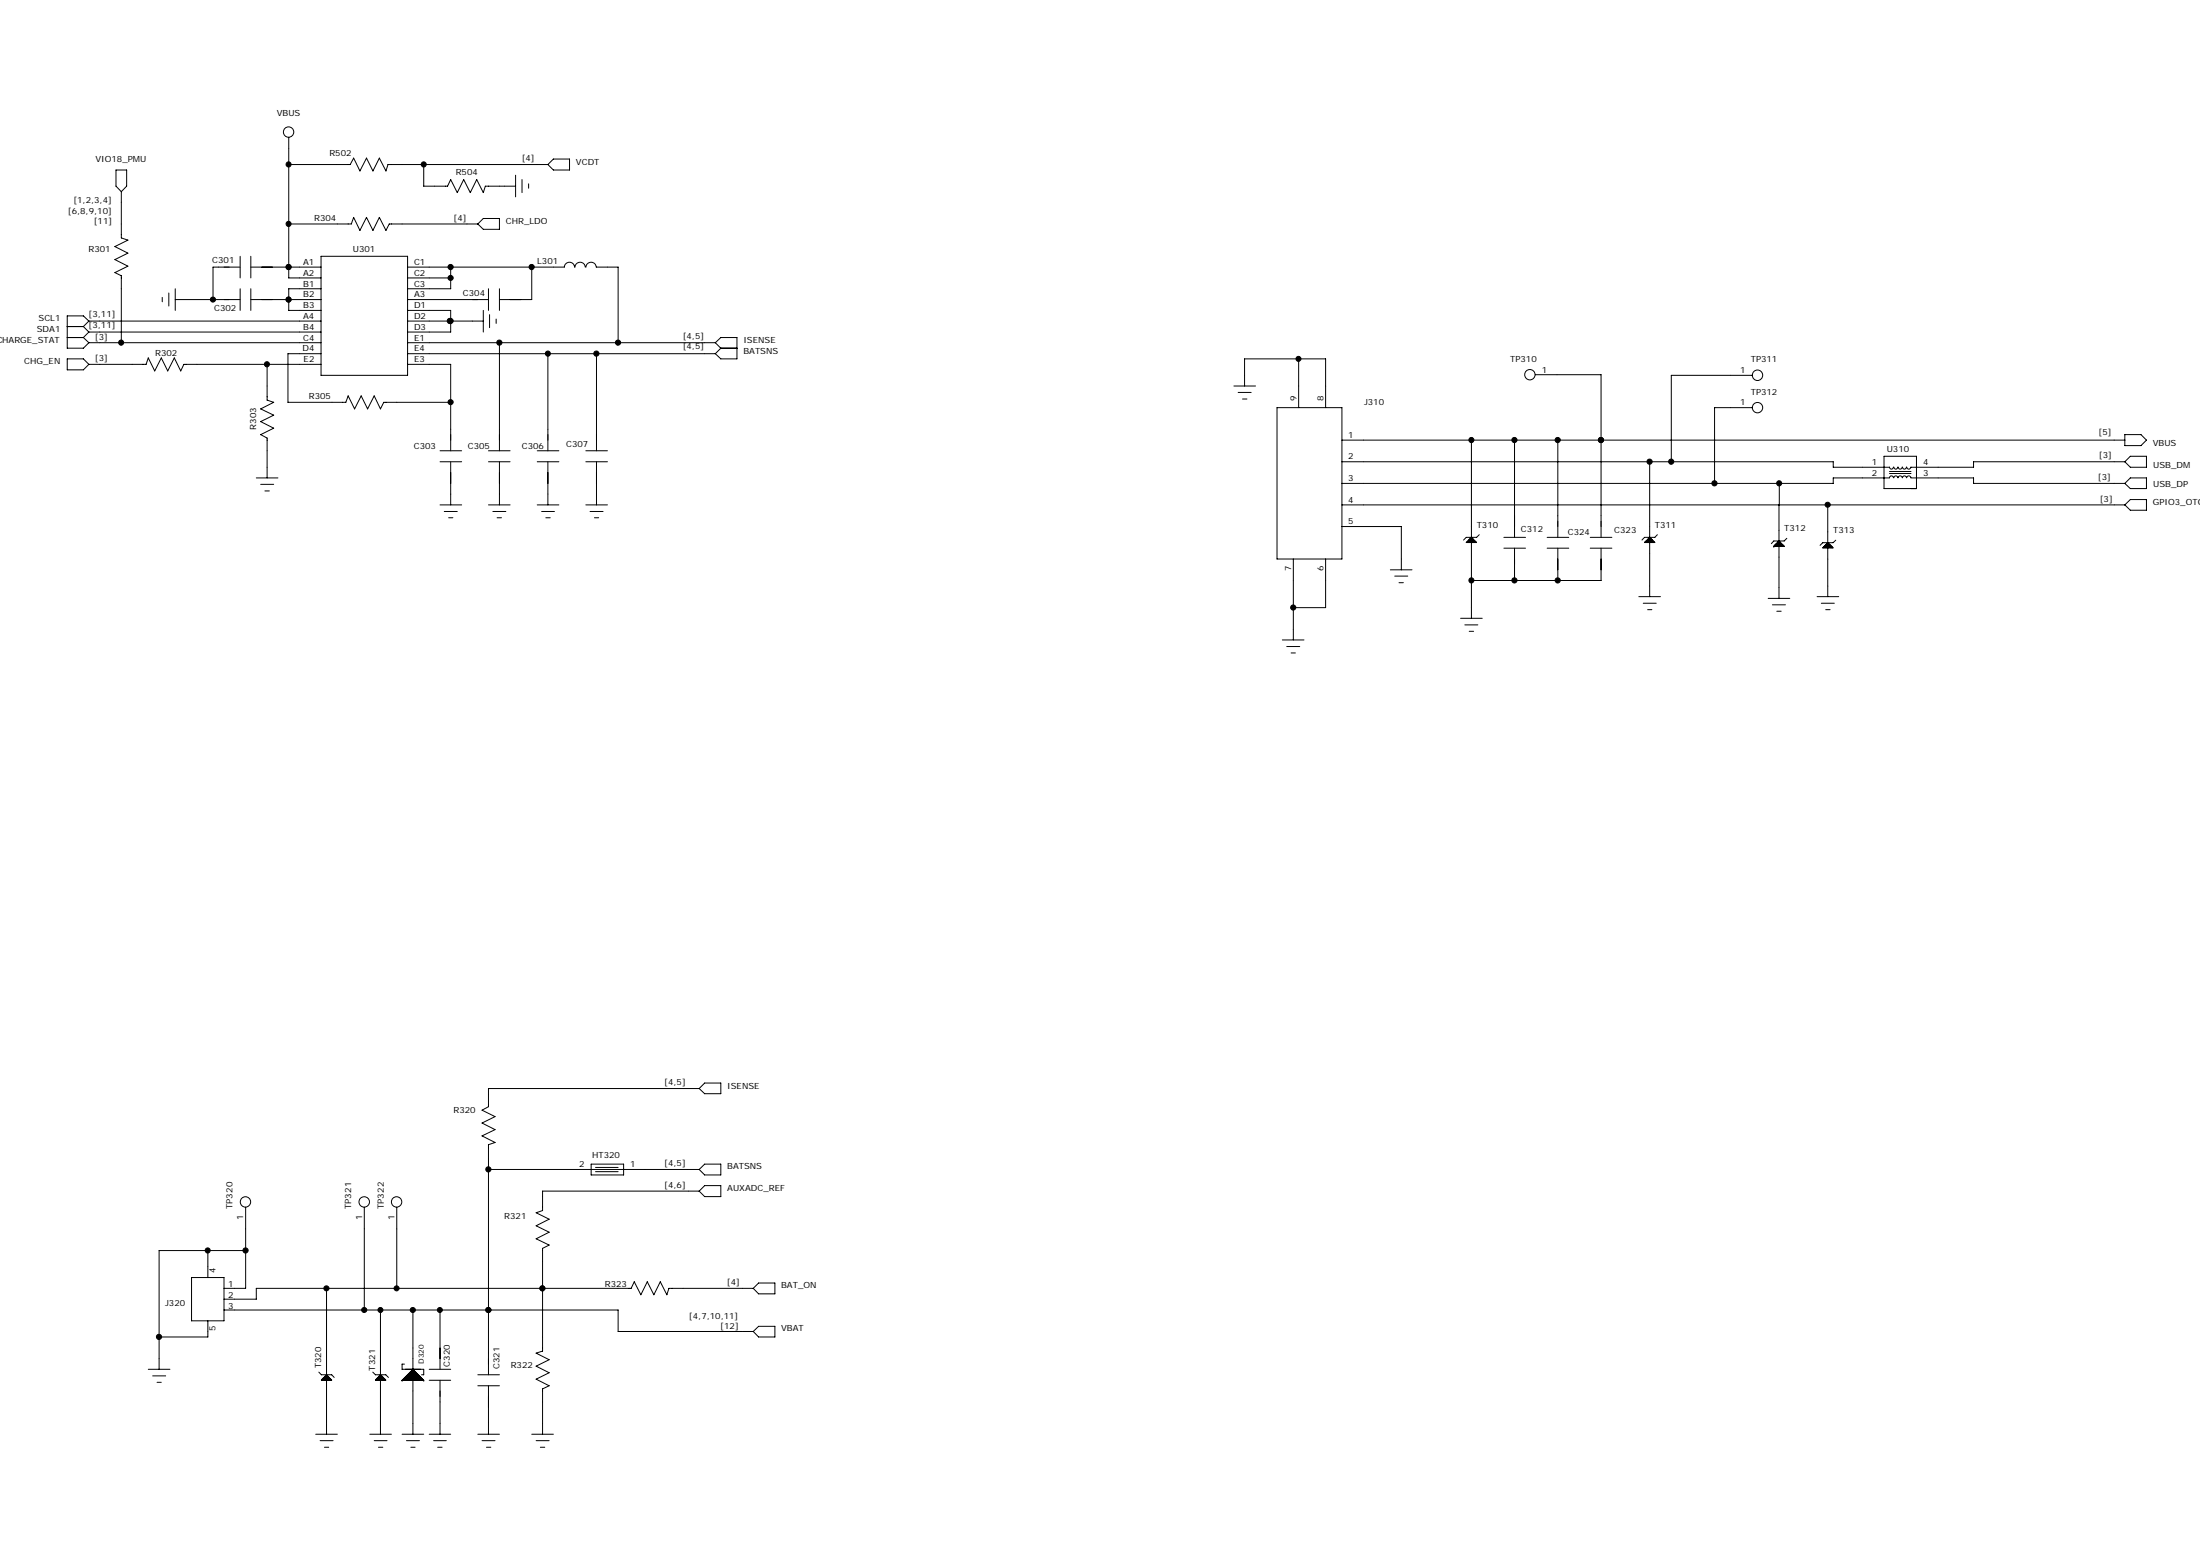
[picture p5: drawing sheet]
<svg xmlns="http://www.w3.org/2000/svg" width="297mm" height="210mm" viewBox="0 0 297 210" stroke-linecap="round" stroke-linejoin="round" font-family="sans-serif">
<g fill="none" stroke="#000" stroke-width=".14">
<path d="M39 18.5v19h4.3M15.7 22.9h1.4v2.2l-.7 .8-.7-.8zM16.4 25.9v6.2l.9 .3-1.8 .9 1.8 .9-1.8 .8 1.8 .9-1.8 .9 .9 .4v9M22.8 39.5v1.8M23.7 39v2.9M32.4 36h-3.6v4.4M32.4 34.6v2.9M32.4 39v2.9M33.9 36h9.4M33.9 34.6v2.9M33.9 39v2.9M39 30.2h8.4l.3-.9 .9 1.8 .9-1.8 .9 1.8 .8-1.8 .9 1.8 .5-.9h11.9"/>
<path d="M39 22.2h8.3l.4-.9 .9 1.8 .9-1.8 .9 1.8 .8-1.8 .9 1.8 .3-.9h21.6M43.3 39h-4.3v2.9h4.3M43.3 34.6h11.7v16.1h-11.7zM55 36h16.8M55 37.5h5.9M57.2 22.2v2.9h3.2l.5-.9 .8 1.8 .9-1.8 .9 1.8 .9-1.8 .9 1.8 .2-.9h4.1M60.9 36v3h-5.9M65.3 29.5h2.1v1.4h-2.1l-.8-.7zM66 39v2.9M67.4 39v2.9M69.6 23.6v3M70.5 24.2v1.8"/>
<path d="M71.4 24.8v.6M71.8 36h4.4a.69 .69 0 0 1 .7-.6 .69 .69 0 0 1 .7 .6M71.8 36v4.4h-4.4M74 22.2l.7-.7h2.2v1.4h-2.2zM77.6 36a.69 .69 0 0 1 .7-.6 .69 .69 0 0 1 .7 .6M79.1 36a.69 .69 0 0 1 .7-.6 .69 .69 0 0 1 .7 .6M80.5 36h3v10.2M9.1 44.1h2.2M9.1 48.4h2.2l.7 .8-.7 .7h-2.2zM9.1 45.6h2.2M11.3 44.1l.7 .7M11.3 45.6l.7 .6"/>
<path d="M12 43.3h31.3M12 44.8h31.3M12 46.2h31.3M12 49.2h7.7l.3-.9 .9 1.8 .9-1.8 .8 1.8 .9-1.8 .9 1.8 .4-.9h18.5M12 43.3l-.7 .8M12 43.3l-.7-.7h-2.2v4.4h2.2l.7-.8M12 44.8l-.7 .8M21.9 40.1v.6M23.7 40.4h8.7M33.9 40.4h9.4M36.1 49.2v4.8l.9 .3-1.8 .9 1.8 .8-1.8 .9 1.8 .9-1.8 .9 .9 .4v5.4M39 40.4h.1"/>
<path d="M43.3 47.7h-4.4v6.6h7.8l.3-.9 .9 1.8 .9-1.8 .8 1.8 .9-1.8 .9 1.8 .4-.9h9.1M55 49.2h5.9v11.6M55 40.4h11M55 41.9h5.9v2.9h-5.9M55 43.3h10.3M55 46.2h12.4M55 47.7h41.6M65.3 41.9v2.9M66.1 42.5v1.7M67 43.1v.5M67.4 46.2h29.2M67.4 46.2v14.6"/>
<path d="M74 47.7v13.1M80.5 47.7v13.1M96.6 46.2l.7-.6h2.2v2.8h-2.2l-.7-.7M96.6 46.2l.7 .8M97.3 47h2.2M97.3 47l-.7 .7M166.6 52.1h2.9M167.2 53h1.7M167.8 53.8h.6M168 52.1v-3.7h11v6.6M172.4 55h8.8v20.4h-8.8zM175.3 48.4v6.6"/>
<path d="M181.2 59.4h17.5M198.7 59.4v24M198.7 59.4h11.6M204.5 59.4v13.1M207.3 50.6h8.9v21.9M210.3 59.4v13.1M210.3 59.4h76.6M216.2 59.4h.1M236.6 50.7h-10.9v11.6M236.6 55h-5.1v10.2M286.9 58.7h2.2l.7 .7-.7 .7h-2.2zM34.6 64.5h2.9"/>
<path d="M35.2 65.4h1.8M35.8 66.3h.6M59.4 60.8h2.9M59.4 62.3h2.9M59.4 68.1h2.9M60 69h1.7M60.6 69.9h.5M60.9 62.3v5.8M66 60.8h2.9M66 62.3h2.9M66 68.1h2.9M66.5 69h1.8"/>
<path d="M67.1 69.9h.6M67.4 62.3v5.8M72.5 60.8h3M72.5 62.3h3M72.5 68.1h3M73.1 69h1.8M73.7 69.9h.6M74 62.3v5.8M79.1 60.8h2.9M79.1 62.3h2.9M79.1 68.1h2.9M79.7 69h1.7"/>
<path d="M80.3 69.9h.5M80.5 62.3v5.8M174.6 75.4v11M179 75.4v6.6h-4.4M181.2 62.3h66.3v.8h7.6M181.2 68.1h105.7M181.2 71.1h8v5.8M187.7 76.9h2.9M188.3 77.7h1.8M188.9 78.6h.6M198.1 73.1h1.2v.1M198.1 73.1v.1"/>
<path d="M198.2 73h.9v.2M198.2 72.9v.3M198.4 72.8h.6v.4M198.4 72.8v.4M198.5 73.2v-.6h.3v.6M198.7 72.5h.1M198.7 72.5l.7 .7h-1.4zM198.7 78.3h5.8M199.7 72.2l-.3 .3h-1.4l-.4 .4M203 72.5h3M203 74h3M204.5 74v4.3"/>
<path d="M208.9 72.5h2.9M208.9 74h2.9M210.3 74v4.3M214.7 72.5h2.9M214.7 74h2.9M216.2 74v4.3h-11.7M222.1 73.1h1.2v.1M222.1 73.1v.1M222.3 73h.9v.2M222.3 72.9v.3M222.5 72.8h.5v.4M222.5 72.8v.4"/>
<path d="M222.6 73.2v-.6h.3v.6M222.7 72.5h.1M222.7 72.5l.7 .7h-1.4zM222.7 62.3v18.2M223.8 72.2l-.4 .3h-1.4l-.3 .4M239.5 73.7h.1M239.5 73.7h1.4M239.8 73.4v.3M239.8 73.4h.8M239.9 73.2v.5M240 73.2h.4M240.1 73.1v.6"/>
<path d="M240.1 73.1h.2M240.2 73l.7 .7h-1.4M240.2 73l-.7 .7M240.2 68.1v4.9M240.2 73.7v7.1M240.2 65.2v2.9M240.2 73v.7M240.4 73.2v.5M240.5 73.3v.4M240.7 73.5v.2M240.7 73.5h-1l-.1 .2M240.8 73.6v.1"/>
<path d="M241.3 72.6l-.4 .4h-1.4l-.3 .4M246.2 73.8h1.2v.1M246.2 73.8v.1M246.4 73.7h.8v.2M246.4 73.7v.2M246.5 73.9v-.4h.6v.4M246.7 73.4h.2v.5M246.7 73.4v.5M246.8 73.2h.1M246.8 73.2l.7 .7h-1.4zM246.8 68.1v5.8M246.8 74v6.5"/>
<path d="M247.9 72.9l-.4 .3h-1.4l-.4 .4M254.4 61.6h4.4v4.3h-4.4zM255.1 63a.26 .26 0 0 0 .3 .3 .26 .26 0 0 0 .2-.3M255.1 64.5a.26 .26 0 0 1 .3-.3 .26 .26 0 0 1 .2 .3M255.1 63.9h2.9M255.1 63.6h2.9M255.1 64.5h-7.6v.7h-66.3M255.7 63a.26 .26 0 0 0 .3 .3 .26 .26 0 0 0 .2-.3M255.7 64.5a.26 .26 0 0 1 .3-.3 .26 .26 0 0 1 .2 .3M256.3 63a.28 .28 0 0 0 .3 .3 .28 .28 0 0 0 .2-.3M256.3 64.5a.28 .28 0 0 1 .3-.3 .28 .28 0 0 1 .2 .3M256.9 63a.26 .26 0 0 0 .2 .3 .26 .26 0 0 0 .3-.3"/>
<path d="M256.9 64.5a.26 .26 0 0 1 .2-.3 .26 .26 0 0 1 .3 .3M257.4 63a.28 .28 0 0 0 .3 .3 .28 .28 0 0 0 .3-.3M257.4 64.5a.28 .28 0 0 1 .3-.3 .28 .28 0 0 1 .3 .3M258 64.5h8.5v.7h20.4M286.9 62.3l.7-.7h2.2v1.5h-2.2zM286.9 65.2l.7-.7h2.2v1.4h-2.2zM286.9 62.3h-20.4v.8h-8.5M286.9 68.1l.7-.7h2.2v1.5h-2.2zM173.1 86.4h3M173.7 87.2h1.8M174.3 88.1h.6M197.2 83.4h2.9"/>
<path d="M197.8 84.3h1.7M198.4 85.2h.6M221.3 80.5h2.9M221.9 81.4h1.7M222.5 82.3h.5M238.7 80.8h3M239.3 81.6h1.8M239.9 82.5h.6M245.3 80.5h3M245.9 81.4h1.8M246.5 82.3h.6M66 157.8h28.4"/>
<path d="M79.8 157.1h4.4v1.5h-4.4zM80.4 157.5h3.1M80.4 158.1h3.1M94.4 146.9h-28.4v2.5l-.9 .4 1.7 .9-1.7 .9 1.7 .8-1.7 .9 1.7 .9-.8 .3v31M94.4 157.8l.7-.7h2.2v1.5h-2.2zM95.1 146.2h2.2v1.4h-2.2l-.7-.7zM95.1 160h2.2v1.5h-2.2l-.7-.8zM25.9 172.4h4.3v5.8h-4.3zM28.1 168.8v3.6M28.1 178.2v2.2h-6.6M30.2 176.8h53.3v2.9h18.2M33.2 162.9v11h-3"/>
<path d="M33.2 168.8h-11.7v16M44.1 173.9v19.6M49.2 162.9v13.9M51.4 176.8v16.7M53.6 162.9v11M55.7 176.8v16.7M59.4 176.8v8M73.3 173.9h.1M94.4 160.7h-21.1v2.7l-.9 .3 1.7 .8-1.7 .9 1.7 .9-1.7 .9 1.7 .8-.8 .5v13.8l-.9 .3 1.7 .9-1.7 .9 1.7 .9-1.7 .8 1.7 .9-.8 .4v6.1M101.7 173.9h-11.4l-.3 .8-.8-1.7-.9 1.7-.9-1.7-.9 1.7-.9-1.7-.4 .9h-50.6v1.4h-4.4M101.7 179.7l.7-.7h2.2v1.4h-2.2zM101.7 173.9l.7-.8h2.2v1.5h-2.2z"/>
<path d="M20 184.8h2.9M20.6 185.7h1.8M21.2 186.5h.6M42.6 193.5h2.9M43 185.2l.4 .3h1.4l.3 .4M43.2 194.4h1.8M43.5 186.2v-.1h1.2v.1M43.6 186.2v-.2h.9v.2M43.8 186.2v-.4h.6v.4M43.8 195.3h.6M43.9 186.2v-.5h.3v.5M44.1 185.5h.1"/>
<path d="M44.1 185.5l.7 .7h-1.4zM49.9 193.5h2.9M50.3 185.2l.4 .3h1.4l.3 .4M50.5 194.4h1.8M50.8 186.2v-.1h1.2v.1M50.9 186.2v-.2h.9v.2M51.1 186.2v-.4h.6v.4M51.1 195.3h.6M51.2 186.2v-.5h.3v.5M51.4 185.5h.1M51.4 185.5l.7 .7h-1.4zM54.3 186.3h.1"/>
<path d="M54.3 186.3h2.9M54.3 193.5h2.9M54.5 186.3v-.2h2.6v.2M54.6 184.1h-.3v.7h2.9v.7h-.3M54.6 186.3v-.3h2.3v.3M54.7 186.3v-.5h2.1v.5M54.9 186.3v-.6h1.7v.6M54.9 194.4h1.7M55 186.3v-.8h1.5v.8M55.2 186.3v-.9h1.1v.9M55.3 186.3v-1h.9v1M55.5 186.3v-1.2h.5v1.2"/>
<path d="M55.5 195.3h.5M55.6 186.3v-1.3h.3v1.3M55.7 184.8h.1M55.7 184.8l-1.4 1.5M55.7 184.8l1.5 1.5M57.2 186.3h.1M58 184.8h2.9M58 186.3h2.9M58 193.5h2.9M58.5 194.4h1.8M59.1 195.3h.6M59.4 186.3v7.2"/>
<path d="M64.5 185.5h2.9M64.5 187h2.9M64.5 193.5h2.9M65.1 194.4h1.7M65.7 195.3h.6M66 187v6.5M71.8 193.5h2.9M72.4 194.4h1.7M73 195.3h.6"/>
<circle cx="39" cy="17.8" r=".7"/>
<circle cx="206.6" cy="50.6" r=".7"/>
<circle cx="237.3" cy="50.6" r=".7"/>
<circle cx="237.3" cy="55" r=".7"/>
<circle cx="33.1" cy="162.2" r=".7"/>
<circle cx="49.2" cy="162.2" r=".71"/>
<circle cx="53.5" cy="162.2" r=".7"/>
</g>
<g fill="#000" stroke="#000" stroke-width=".14">
<circle cx="39" cy="22.2" r=".34"/>
<circle cx="39" cy="30.2" r=".34"/>
<circle cx="39" cy="36" r=".34"/>
<circle cx="57.2" cy="22.2" r=".34"/>
<circle cx="60.8" cy="36" r=".35"/>
<circle cx="60.8" cy="37.5" r=".35"/>
<circle cx="71.8" cy="36" r=".35"/>
<circle cx="16.4" cy="46.2" r=".34"/>
<circle cx="28.8" cy="40.4" r=".35"/>
<circle cx="36" cy="49.2" r=".34"/>
<circle cx="39" cy="40.4" r=".34"/>
<circle cx="60.7" cy="43.3" r=".35"/>
<circle cx="60.8" cy="43.3" r=".35"/>
<circle cx="60.8" cy="54.3" r=".35"/>
<circle cx="67.4" cy="46.2" r=".35"/>
<circle cx="74" cy="47.7" r=".34"/>
<circle cx="80.5" cy="47.7" r=".35"/>
<circle cx="83.4" cy="46.2" r=".35"/>
<circle cx="175.3" cy="48.4" r=".34"/>
<circle cx="198.7" cy="59.4" r=".34"/>
<circle cx="204.5" cy="59.4" r=".35"/>
<circle cx="210.3" cy="59.4" r=".35"/>
<circle cx="216.2" cy="59.4" r=".35"/>
<circle cx="198.7" cy="78.3" r=".34"/>
<circle cx="204.5" cy="78.3" r=".35"/>
<circle cx="210.3" cy="78.3" r=".35"/>
<circle cx="222.7" cy="62.3" r=".35"/>
<circle cx="225.6" cy="62.3" r=".35"/>
<circle cx="231.5" cy="65.2" r=".35"/>
<circle cx="240.2" cy="65.2" r=".34"/>
<circle cx="246.8" cy="68.1" r=".35"/>
<circle cx="174.6" cy="82" r=".35"/>
<circle cx="65.9" cy="157.8" r=".35"/>
<circle cx="28" cy="168.7" r=".34"/>
<circle cx="33.2" cy="168.7" r=".35"/>
<circle cx="44.1" cy="173.9" r=".35"/>
<circle cx="49.2" cy="176.8" r=".35"/>
<circle cx="51.4" cy="176.8" r=".34"/>
<circle cx="53.5" cy="173.9" r=".34"/>
<circle cx="55.7" cy="176.8" r=".35"/>
<circle cx="59.4" cy="176.8" r=".34"/>
<circle cx="65.9" cy="176.8" r=".35"/>
<circle cx="73.2" cy="173.9" r=".34"/>
<circle cx="21.5" cy="180.4" r=".35"/>
</g>
<g font-size="1.2">
<text x="31.4" y="163.2" transform="rotate(-90 31.4 163.2)">TP320</text>
<text x="32.8" y="164.6" transform="rotate(-90 32.8 164.6)">1</text>
<text x="47.4" y="163.2" transform="rotate(-90 47.4 163.2)">TP321</text>
<text x="48.9" y="164.6" transform="rotate(-90 48.9 164.6)">1</text>
<text x="51.8" y="163.2" transform="rotate(-90 51.8 163.2)">TP322</text>
<text x="53.3" y="164.6" transform="rotate(-90 53.3 164.6)">1</text>
</g>
<g font-size="1.1">
<text x="37.4" y="15.6">VBUS</text>
<text x="12.9" y="21.9">VIO18_PMU</text>
<text x="44.5" y="21">R502</text>
<text x="61.5" y="23.6">R504</text>
<text x="70.4" y="21.8">[4]</text>
<text x="77.8" y="22.2">VCDT</text>
<text x="9.2" y="28.9">[6,8,9,10]</text>
<text x="9.9" y="27.5">[1,2,3,4]</text>
<text x="42.4" y="29.8">R304</text>
<text x="61.3" y="29.8">[4]</text>
<text x="12" y="34">R301</text>
<text x="12.7" y="30.2">[11]</text>
<text x="28.7" y="35.5">C301</text>
<text x="40.9" y="35.8">A1</text>
<text x="47.6" y="34">U301</text>
<text x="55.9" y="35.8">C1</text>
<text x="68.3" y="30.2">CHR_LDO</text>
<text x="72.5" y="35.6">L301</text>
<text x="40.9" y="37.2">A2</text>
<text x="40.9" y="38.7">B1</text>
<text x="40.9" y="40.1">B2</text>
<text x="40.9" y="41.6">B3</text>
<text x="55.9" y="37.2">C2</text>
<text x="55.9" y="38.7">C3</text>
<text x="55.9" y="40.1">A3</text>
<text x="55.9" y="41.6">D1</text>
<text x="62.5" y="40">C304</text>
<text x="-.5" y="46.2">CHARGE_STAT</text>
<text x="5" y="44.8">SDA1</text>
<text x="5.2" y="43.3">SCL1</text>
<text x="12" y="42.8">[3,11]</text>
<text x="12" y="44.2">[3,11]</text>
<text x="12.8" y="45.8">[3]</text>
<text x="28.9" y="42">C302</text>
<text x="40.8" y="47.4">D4</text>
<text x="40.9" y="43.1">A4</text>
<text x="40.9" y="44.5">B4</text>
<text x="40.9" y="46">C4</text>
<text x="55.9" y="43.1">D2</text>
<text x="55.9" y="44.5">D3</text>
<text x="55.9" y="46">E1</text>
<text x="55.9" y="47.4">E4</text>
<text x="92.2" y="45.7">[4,5]</text>
<text x="92.2" y="47.1">[4,5]</text>
<text x="100.4" y="46.2">ISENSE</text>
<text x="100.4" y="47.7">BATSNS</text>
<text x="3.3" y="49.2">CHG_EN</text>
<text x="12.8" y="48.7">[3]</text>
<text x="21" y="48">R302</text>
<text x="41" y="48.9">E2</text>
<text x="41.7" y="53.8">R305</text>
<text x="55.9" y="48.9">E3</text>
<text x="203.9" y="48.8">TP310</text>
<text x="208.2" y="50.3">1</text>
<text x="235" y="50.4">1</text>
<text x="236.4" y="48.9">TP311</text>
<text x="236.4" y="53.3">TP312</text>
<text x="34.6" y="58" transform="rotate(-90 34.6 58)">R303</text>
<text x="175" y="54.1" transform="rotate(-90 175 54.1)">9</text>
<text x="178.7" y="54.1" transform="rotate(-90 178.7 54.1)">8</text>
<text x="182" y="59.1">1</text>
<text x="184.2" y="54.6">J310</text>
<text x="235" y="54.7">1</text>
<text x="283.4" y="58.8">[5]</text>
<text x="55.9" y="60.5">C303</text>
<text x="63.2" y="60.5">C305</text>
<text x="70.5" y="60.5">C306</text>
<text x="76.5" y="60.4">C307</text>
<text x="182" y="62">2</text>
<text x="182" y="64.9">3</text>
<text x="252.7" y="62.7">1</text>
<text x="252.7" y="64.2">2</text>
<text x="254.7" y="61">U310</text>
<text x="259.6" y="62.7">4</text>
<text x="259.6" y="64.2">3</text>
<text x="283.2" y="64.7">[3]</text>
<text x="283.4" y="61.8">[3]</text>
<text x="290.7" y="60.2">VBUS</text>
<text x="290.7" y="63.1">USB_DM</text>
<text x="290.7" y="65.7">USB_DP</text>
<text x="182" y="67.8">4</text>
<text x="182" y="70.8">5</text>
<text x="199.4" y="71.2">T310</text>
<text x="205.4" y="71.8">C312</text>
<text x="217.9" y="72">C323</text>
<text x="223.4" y="71.2">T311</text>
<text x="240.9" y="71.7">T312</text>
<text x="247.5" y="71.9">T313</text>
<text x="283.5" y="67.7">[3]</text>
<text x="290.7" y="68.1">GPIO3_OTG</text>
<text x="174.3" y="77" transform="rotate(-90 174.3 77)">7</text>
<text x="178.7" y="77" transform="rotate(-90 178.7 77)">6</text>
<text x="211.7" y="72.2">C324</text>
<text x="89.7" y="146.5">[4,5]</text>
<text x="98.2" y="146.9">ISENSE</text>
<text x="61.2" y="150.2">R320</text>
<text x="78.2" y="157.5">2</text>
<text x="79.9" y="156.2">HT320</text>
<text x="85.1" y="157.5">1</text>
<text x="89.7" y="157.4">[4,5]</text>
<text x="89.7" y="160.3">[4,6]</text>
<text x="98.2" y="157.8">BATSNS</text>
<text x="98.2" y="160.7">AUXADC_REF</text>
<text x="68.1" y="164.5">R321</text>
<text x="29.1" y="171.8" transform="rotate(-90 29.1 171.8)">4</text>
<text x="30.8" y="173.7">1</text>
<text x="81.7" y="173.7">R323</text>
<text x="98.1" y="173.4">[4]</text>
<text x="105.5" y="173.9">BAT_ON</text>
<text x="22.3" y="176.2">J320</text>
<text x="29.1" y="179.6" transform="rotate(-90 29.1 179.6)">5</text>
<text x="30.8" y="175.2">2</text>
<text x="30.8" y="176.6">3</text>
<text x="93" y="178">[4,7,10,11]</text>
<text x="97.3" y="179.4">[12]</text>
<text x="105.5" y="179.7">VBAT</text>
<text x="43.4" y="184.7" transform="rotate(-90 43.4 184.7)">T320</text>
<text x="50.7" y="185" transform="rotate(-90 50.7 185)">T321</text>
<text x="60.7" y="184.5" transform="rotate(-90 60.7 184.5)">C320</text>
<text x="67.4" y="184.8" transform="rotate(-90 67.4 184.8)">C321</text>
<text x="69" y="184.6">R322</text>
</g>
<text font-size="1" x="57.2" y="184.1" transform="rotate(-90 57.2 184.1)">D320</text>
</svg>
